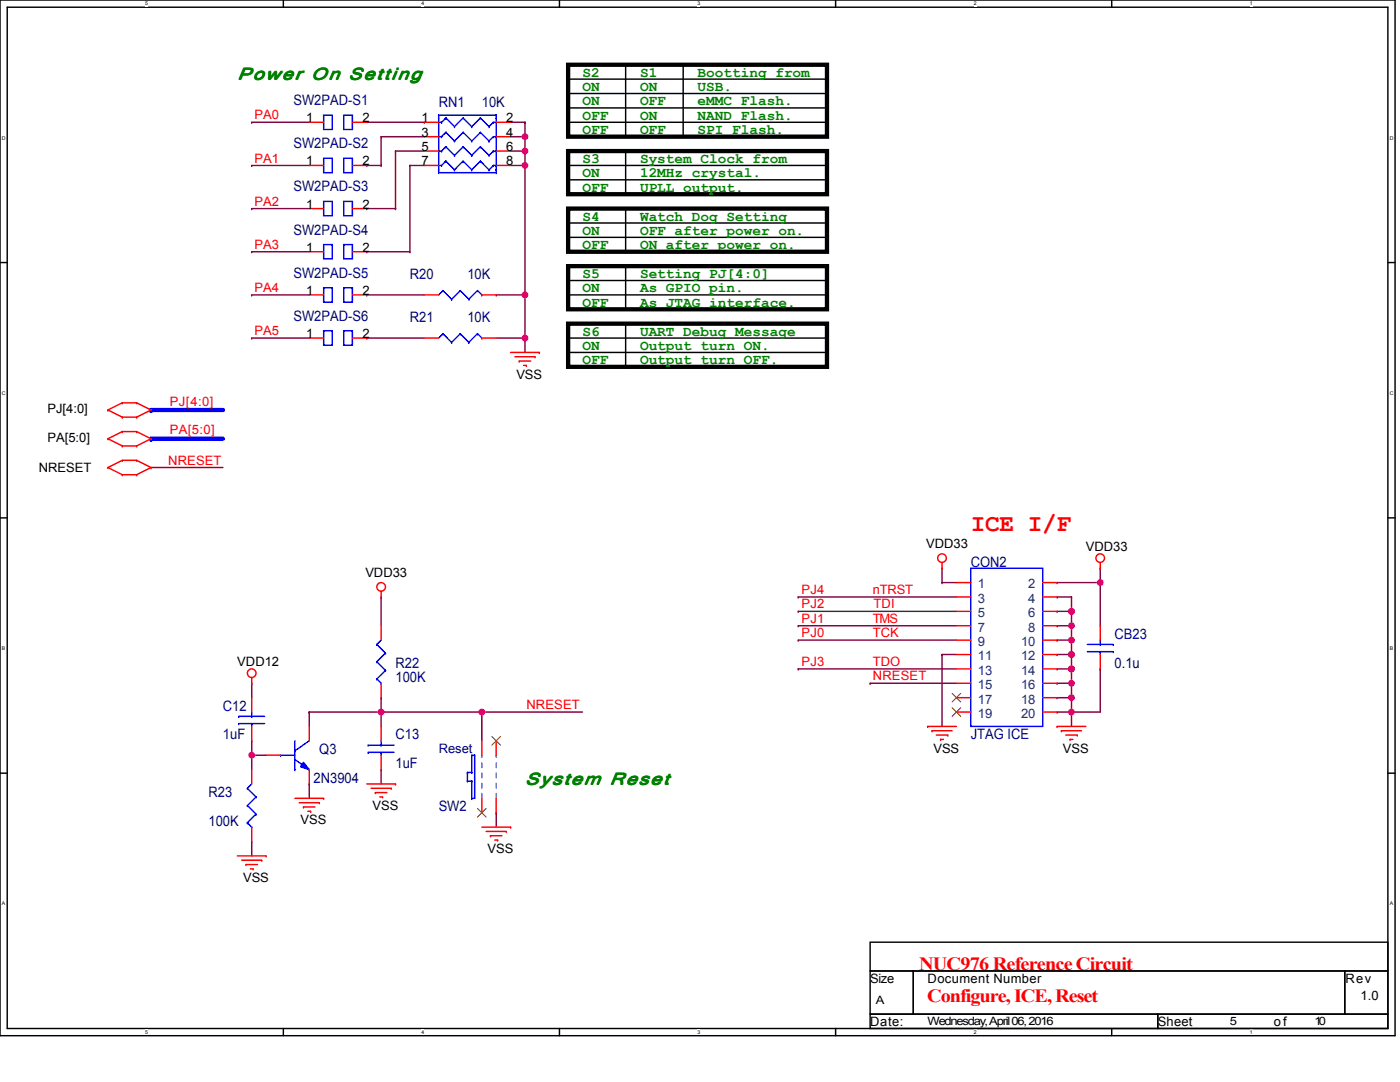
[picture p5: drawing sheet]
<svg xmlns="http://www.w3.org/2000/svg" width="279mm" height="216mm" viewBox="0 0 279 216" stroke-linecap="round" stroke-linejoin="round" font-family="sans-serif">
<path d="M0 0h278.4v206.7h-278.4zM1.4 1.4h275.6v203.8h-275.6z" fill="none" stroke="#000" stroke-width=".29"/>
<g fill="#fff">
<path d="M29 .2h.6v1.1h-.6z"/>
<path d="M29 205.4h.6v1.1h-.6z"/>
</g>
<path d="M56.5 0v1.4M56.5 205.2v1.5" fill="none" stroke="#000" stroke-width=".29"/>
<g fill="#fff">
<path d="M84.1 .2h.6v1.1h-.6z"/>
<path d="M84.1 205.4h.6v1.1h-.6z"/>
</g>
<path d="M111.7 0v1.4M111.7 205.2v1.5" fill="none" stroke="#000" stroke-width=".29"/>
<g fill="#fff">
<path d="M139.2 .2h.6v1.1h-.6z"/>
<path d="M139.2 205.4h.6v1.1h-.6z"/>
</g>
<path d="M166.8 0v1.4M166.8 205.2v1.5" fill="none" stroke="#000" stroke-width=".29"/>
<g fill="#fff">
<path d="M194.3 .2h.6v1.1h-.6z"/>
<path d="M194.3 205.4h.6v1.1h-.6z"/>
</g>
<path d="M221.9 0v1.4M221.9 205.2v1.5" fill="none" stroke="#000" stroke-width=".29"/>
<g fill="#fff">
<path d="M249.4 .2h.6v1.1h-.6z"/>
<path d="M249.4 205.4h.6v1.1h-.6z"/>
<path d="M.4 26.9h.7v1.2h-.7z"/>
<path d="M277.3 26.9h.8v1.2h-.8z"/>
<path d="M.4 77.9h.7v1.1h-.7z"/>
<path d="M277.3 77.9h.8v1.1h-.8z"/>
</g>
<path d="M0 52.4h1.4M277 52.4h1.4" fill="none" stroke="#000" stroke-width=".29"/>
<g fill="#fff">
<path d="M.4 128.8h.7v1.2h-.7z"/>
<path d="M277.3 128.8h.7v1.2h-.7z"/>
</g>
<path d="M0 103.3h1.4M277 103.3h1.4" fill="none" stroke="#000" stroke-width=".29"/>
<g fill="#fff">
<path d="M.4 179.7h.7v1.2h-.7z"/>
<path d="M277.3 179.7h.7v1.2h-.7z"/>
</g>
<path d="M0 154.3h1.4M277 154.3h1.4" fill="none" stroke="#000" stroke-width=".29"/>
<g fill="none" stroke="#800040" stroke-width=".29">
<path d="M50.2 24.4h.1M50.2 33h.1M50.2 33h11.5M50.2 24.4h11.5M73.2 33h.1M73.2 33h2.9M73.2 24.4h11.5M76.1 27.3h.1M76.1 33h.1M76.1 27.3h8.6M76.1 27.3v5.7M78.9 30.1h.1"/>
<path d="M78.9 30.1h5.8M78.9 30.1v11.5M81.8 33h.1M81.8 33h2.9M81.8 33v17.2M84.7 24.4h.1M101.9 33h2.9M101.9 30.1h2.9M101.9 27.3h2.9M101.9 24.4h2.9M104.8 33h.1M104.8 30.1h.1"/>
<path d="M104.8 27.3h.1M104.8 24.4h.1M104.8 24.4v45.9M50.2 41.6h.1M50.2 50.2h.1M50.2 58.8h.1M50.2 58.8h11.5M50.2 41.6h11.5M50.2 50.2h11.5M73.2 50.2h.1M73.2 41.6h.1M73.2 58.8h.1"/>
<path d="M73.2 58.8h11.5M73.2 41.6h5.7M73.2 50.2h8.6M78.9 41.6h.1M81.8 50.2h.1M99 58.8h.1M99 58.8h5.8M104.8 58.8h.1M50.2 67.5h.1M50.2 67.5h11.5M73.2 67.5h.1M73.2 67.5h11.5"/>
<path d="M99 67.5h5.8M104.8 67.5h.1M159.3 119.1h.1M159.3 119.1h31.6M188 113.4h.1M188 116.2h.1M188 113.4v2.8M188 116.2h2.9M211 119.1h.1M211 116.2h.1M211 119.1h2.8M211 116.2h8.6"/>
<path d="M213.8 119.1h.1M213.8 119.1v25.9M219.6 116.2h.1M219.6 113.4h.1M219.6 113.4v11.5M159.3 124.9h.1M159.3 127.7h.1M159.3 122h.1M159.3 133.5h.1M159.3 124.9h31.6M159.3 127.7h31.6M159.3 122h31.6"/>
<path d="M159.3 133.5h31.6M173.7 136.3h.1M173.7 136.3h17.2M188 130.6h.1M188 130.6v14.4M188 130.6h2.9M211 122h.1M211 124.9h.1M211 130.6h.1M211 136.3h.1M211 133.5h.1M211 139.2h.1"/>
<path d="M211 127.7h.1M211 124.9h2.8M211 127.7h2.8M211 122h2.8M211 136.3h2.8M211 133.5h2.8M211 130.6h2.8M211 139.2h2.8M213.8 127.7h.1M213.8 130.6h.1M213.8 139.2h.1M213.8 124.9h.1"/>
<path d="M213.8 133.5h.1M213.8 136.3h.1M213.8 122h.1M219.6 133.5h.1M219.6 133.5v8.6h-8.6M211 142.1h.1M213.8 142.1h.1"/>
</g>
<path d="M30.1 81.8h14.4" fill="none" stroke="#00f" stroke-width=".86"/>
<circle cx="30.1" cy="81.8" r=".43" fill="#00f"/>
<path d="M30.1 93.3h.1M30.1 93.3h14.4" fill="none" stroke="#800040" stroke-width=".29"/>
<path d="M30.1 87.5h14.4" fill="none" stroke="#00f" stroke-width=".86"/>
<circle cx="30.1" cy="87.5" r=".43" fill="#00f"/>
<g fill="none" stroke="#800040" stroke-width=".29">
<path d="M76.1 119.1h.1M76.1 119.1v5.8M50.2 136.3h.1M50.2 136.3v2.9M76.1 139.2h.1M76.1 139.2v5.8M50.2 147.8h.1M50.2 150.7h.1M50.2 147.8v5.8M50.2 150.7h2.9M61.7 156.4h.1M61.7 142.1h.1"/>
<path d="M61.7 142.1v2.9M61.7 156.4v2.9M61.7 142.1h54.5M76.1 153.6h.1M76.1 142.1h.1M76.1 153.6v2.8M96.2 142.1h.1M96.2 142.1v5.7M50.2 167.9h.1M50.2 167.9v2.9M99 162.2h.1M99 162.2v2.8"/>
</g>
<g fill="none" stroke="#f00" stroke-width=".29">
<path d="M61.7 33h2.9M70.3 33h2.9M84.7 24.4h2.8M84.7 27.3h2.8M84.7 30.1h2.8M84.7 33h2.8M99 24.4h2.9M99 27.3h2.9M99 30.1h2.9M99 33h2.9M61.7 41.6h2.9M70.3 41.6h2.9"/>
<path d="M61.7 67.5h2.9M70.3 67.5h2.9M84.7 67.5h2.8M96.2 67.5h2.8M101.9 70.3h5.7M102.8 71.2h4M103.6 72h.1M103.6 72h2.3M104.5 72.9h.6M105.1 72.9h.1M106.8 71.2h.1M107.6 70.3h.1"/>
<path d="M21.5 81.8h.1M21.5 93.3h.1M21.5 87.5h.1M21.5 81.8l2.9 1.4M21.5 93.3l2.9 1.4M21.5 87.5l2.9 1.5M24.4 80.4h.1M24.4 83.2h.1M24.4 91.9h.1M24.4 94.7h.1M24.4 86.1h.1M24.4 89h.1"/>
<path d="M24.4 80.4l-2.9 1.4M24.4 80.4h2.9M24.4 83.2h2.9M24.4 91.9l-2.9 1.4M24.4 91.9h2.9M24.4 94.7h2.9M24.4 86.1l-2.9 1.4M24.4 86.1h2.9M24.4 89h2.9M27.3 80.4h.1M27.3 83.2h.1M27.3 91.9h.1"/>
<path d="M27.3 94.7h.1M27.3 86.1h.1M27.3 89h.1M27.3 80.4l2.8 1.4M27.3 91.9l2.8 1.4M27.3 86.1l2.8 1.4M30.1 81.8h.1M30.1 93.3h.1M30.1 87.5h.1M30.1 81.8l-2.8 1.4M30.1 93.3l-2.8 1.4M30.1 87.5l-2.8 1.5"/>
<path d="M76.1 119.1h.1M76.1 118v1.1M188 113.4h.1M188 112.2v1.2M219.6 113.4h.1M219.6 112.2v1.2M50.2 136.3h.1M50.2 135.2v1.1M50.2 139.2v2.9M219.6 124.9v2.8M219.6 130.6v2.9M50.2 145v2.8"/>
<path d="M50.2 153.6v2.8M58.8 159.3h5.8M64.6 159.3h.1M73.2 156.4h5.7M74.1 157.3h4M74.9 158.2h.1M74.9 158.2h2.3M75.8 159h.6M76.1 145v2.8M76.1 150.7v2.9M76.4 159h.1M78.1 157.3h.1"/>
<path d="M78.9 156.4h.1M96.2 147.8v2.9M96.2 159.3v2.9M99 147.8v2.9M99 159.3v2.9M185.1 145h.1M185.1 145h5.8M186 145.8h.1M186 145.8h4M186.9 146.7h2.3M187.7 147.5h.1M187.7 147.5h.6"/>
<path d="M189.2 146.7h.1M211 145h.1M211 145h5.7M211.8 145.8h.1M211.8 145.8h4M212.7 146.7h2.3M213.6 147.5h.1M213.6 147.5h.5M215 146.7h.1M47.4 170.8h5.7M48.2 171.6h4M49.1 172.5h.1"/>
<path d="M49.1 172.5h2.3M49.9 173.4h.6M50.2 165v2.9M50.5 173.4h.1M52.2 171.6h.1M53.1 170.8h.1M59.7 160.2h4M60.6 161h.1M60.6 161h2.3M61.4 161.9h.6M62 161.9h.1M63.7 160.2h.1"/>
<path d="M96.2 165h5.7M97 165.9h4M97.9 166.8h.1M97.9 166.8h2.3M98.7 167.6h.6M99.3 167.6h.1M101 165.9h.1M101.9 165h.1"/>
<circle cx="76.1" cy="117.1" r=".86"/>
<circle cx="188" cy="111.4" r=".86"/>
<circle cx="219.6" cy="111.4" r=".86"/>
<circle cx="50.2" cy="134.3" r=".86"/>
</g>
<g fill="none" stroke="#000" stroke-width=".29">
<path d="M113.4 15.8h51.6M113.4 18.7h51.6M124.9 12.9v14.4M136.3 12.9v14.4M165 15.8h.1M165 18.7h.1M113.4 21.5h51.6M113.4 24.4h51.6M113.4 33h51.6M113.4 35.9h51.6M124.9 27.3h.1M124.9 38.8h.1"/>
<path d="M124.9 30.1v8.7M136.3 27.3h.1M165 21.5h.1M165 24.4h.1M165 33h.1M165 35.9h.1M113.4 44.5h51.6M113.4 47.4h51.6M113.4 56h51.6M113.4 58.8h51.6M124.9 50.2h.1M124.9 41.6v8.6"/>
<path d="M124.9 53.1v8.6M165 44.5h.1M165 47.4h.1M165 56h.1M165 58.8h.1M113.4 67.5h51.6M113.4 70.3h51.6M124.9 61.7h.1M124.9 73.2h.1M124.9 64.6v8.6M165 67.5h.1M165 70.3h.1"/>
<path d="M173.7 188h103.3v5.7h-103.3zM173.7 193.7h8.6v8.7h-8.6zM182.3 193.7h86.1v8.7h-86.1zM268.4 193.7h8.6v8.7h-8.6zM173.7 202.4h57.4v2.8h-57.4zM231.1 202.4h45.9v2.8h-45.9z"/>
</g>
<path d="M113.4 12.9h51.6v14.4h-51.6zM113.4 30.1h51.6v8.7h-51.6zM113.4 53.1h51.6v8.6h-51.6zM113.4 41.6h51.6v8.6h-51.6zM113.4 64.6h51.6v8.6h-51.6z" fill="none" stroke="#000" stroke-width=".86"/>
<g fill="none" stroke="#00f" stroke-width=".29">
<path d="M64.6 31.6h1.7v2.8h-1.7zM68.6 31.6h1.7v2.8h-1.7zM87.5 33.9h.1M87.5 34.4h.1M87.5 23h.1M87.5 23.5h.1M87.5 24.4h.6M87.5 27.3h.6M87.5 30.1h.6M87.5 33h.6M87.5 23v11.4M87.5 34.4h11.5"/>
<path d="M87.5 23h11.5M88.1 24.4h.1M88.1 27.3h.1M88.1 30.1h.1M88.1 33h.1M89 23.5h.1M89 26.4h.1M89 29.3h.1M89 32.2h.1M89 23.5l-.3 .3M89 26.4l-.3 .3M89 29.3l-.3 .3"/>
<path d="M89 32.2l-.3 .2M89 23.5l-.9 .9M89 23.5l1.7 1.8M89 26.4l-.9 .9M89 26.4l1.7 1.7M89 29.3l-.9 .8M89 29.3l1.7 1.7M89 32.2l-.9 .8M89 32.2l1.7 1.7M90.7 25.3h.1M90.7 28.1h.1M90.7 31h.1"/>
<path d="M90.7 33.9h.1M92.4 23.5h.1M92.4 26.4h.1M92.4 29.3h.1M92.4 32.2h.1M92.4 23.5l-1.7 1.8M92.4 23.5l1.8 1.8M92.4 26.4l-1.7 1.7M92.4 26.4l1.8 1.7M92.4 29.3l-1.7 1.7M92.4 29.3l1.8 1.7M92.4 32.2l-1.7 1.7"/>
<path d="M92.4 32.2l1.8 1.7M94.2 25.3h.1M94.2 28.1h.1M94.2 31h.1M94.2 33.9h.1M95.9 23.5h.1M95.9 26.4h.1M95.9 29.3h.1M95.9 32.2h.1M95.9 23.5l-1.7 1.8M95.9 23.5l1.7 1.8M95.9 26.4l-1.7 1.7"/>
<path d="M95.9 26.4l1.7 1.7M95.9 29.3l-1.7 1.7M95.9 29.3l1.7 1.7M95.9 32.2l-1.7 1.7M95.9 32.2l1.7 1.7M97.6 25.3h.1M97.6 28.1h.1M97.6 31h.1M97.6 33.9h.1M98.5 24.4h.1M98.5 27.3h.1M98.5 30.1h.1"/>
<path d="M98.5 33h.1M98.5 24.4h.5M98.5 24.4l-.9 .9M98.5 27.3h.5M98.5 27.3l-.9 .8M98.5 30.1h.5M98.5 30.1l-.9 .9M98.5 33h.5M98.5 33l-.9 .9M99 24.4h.1M99 27.3h.1M99 30.1h.1"/>
<path d="M99 33h.1M99 23.5h.1M99 34.4h.1M99 33.9h.1M99 23h.1M99 23v11.4M64.6 40.2h1.7v2.9h-1.7zM68.6 40.2h1.7v2.9h-1.7zM64.6 66h1.7v2.9h-1.7zM68.6 66h1.7v2.9h-1.7zM88.4 66.6h.1M88.4 66.6l-.9 .9"/>
<path d="M88.4 66.6l1.7 1.7M90.1 68.3h.1M91.9 66.6h.1M91.9 66.6l-1.8 1.7M91.9 66.6l1.7 1.7M93.6 68.3h.1M95.3 66.6h.1M95.3 66.6l-1.7 1.7M95.3 66.6l.9 .9M96.2 67.5h.1M217 128.6h5.2M217 130h5.2"/>
<path d="M219.6 130h.1M219.6 128.6h.1M219.6 127.7v.9M219.6 130v.6M222.2 128.6h.1M222.2 130h.1M47.7 142.9h.1M47.7 144.4h.1M47.7 142.9h5.1M47.7 144.4h5.1M49.4 157.3h.1M49.4 157.3l1.7 1.7"/>
<path d="M50.2 144.4h.1M50.2 142.9h.1M50.2 156.4l-.8 .9M50.2 142.1v.8M50.2 144.4v.6M51.1 159h.1M51.1 159l-1.7 1.7M56 150.7h.1M56 150.7h2.8M58.8 149.8h.1M58.8 153.6h.1M58.8 151.6l2.9 2"/>
<path d="M58.8 147.8v5.8M61.7 153.6h.1M61.7 147.8l-2.9 2M73.5 148.7h.1M73.5 150.1h.1M73.5 148.7h5.2M73.5 150.1h5.2M76.1 150.1h.1M76.1 148.7h.1M76.1 147.8v.9M76.1 150.1v.6M93.3 154.1h.1"/>
<path d="M93.3 155.9h.1M93.3 154.1h.9M93.3 154.1v1.8M93.3 155.9h.9M94.2 150.7h.1M94.2 154.1h.1M94.2 155.9h.1M94.2 159.3h.1M94.2 150.7h.5M94.2 150.7v3.4M94.2 155.9v3.4M94.7 150.7h.1"/>
<path d="M94.7 150.7v8.6h-.5M49.4 160.7h.1M49.4 164.2h.1M49.4 160.7l1.7 1.8M49.4 164.2l.8 .8M50.2 165h.1M51.1 162.5h.1M51.1 162.5l-1.7 1.7"/>
</g>
<path d="M96.2 159.3v-8.6M96.2 150.7h.1M99 159.3v-8.6M99 150.7h.1" fill="none" stroke="#fff" stroke-width=".2" stroke-dasharray="1 1 1 1 1 1 1 1"/>
<path d="M96.2 159.3v-8.6M96.2 150.7h.1M99 159.3v-8.6M99 150.7h.1" fill="none" stroke="#00f" stroke-width=".2" stroke-dasharray="1 1 1 1 1 1 1 1"/>
<path d="M98.2 147l1.7 1.7M99.9 147l-1.7 1.7M95.3 161.3l1.7 1.7M97 161.3l-1.7 1.7" fill="none" stroke="#804000" stroke-width=".2"/>
<path d="M60.6 152.1l1.1 1.5-1.7-.6z" fill="#00f"/>
<g fill="none" stroke="#00f" stroke-width=".29">
<path d="M64.6 23h1.7v2.8h-1.7zM68.6 23h1.7v2.8h-1.7zM64.6 48.8h1.7v2.9h-1.7zM64.6 57.4h1.7v2.9h-1.7zM68.6 48.8h1.7v2.9h-1.7zM68.6 57.4h1.7v2.9h-1.7zM88.4 58h.1M88.4 58l-.9 .8M88.4 58l1.7 1.7M90.1 59.7h.1M91.9 58h.1M91.9 58l-1.8 1.7"/>
<path d="M91.9 58l1.7 1.7M93.6 59.7h.1M95.3 58h.1M95.3 58l-1.7 1.7M95.3 58l.9 .8M96.2 58.8h.1M193.7 113.4h14.4v31.6h-14.4zM75.2 128.6h.1M75.2 132h.1M75.2 135.5h.1M75.2 128.6l1.7 1.7M75.2 132l1.7 1.8"/>
<path d="M75.2 135.5l.9 .8M76.1 136.3h.1M76.1 127.7l-.9 .9M76.9 130.3h.1M76.9 133.8h.1M76.9 130.3l-1.7 1.7M76.9 133.8l-1.7 1.7M60.6 152.1l1.1 1.5-1.7-.6z"/>
</g>
<g fill="none" stroke="#f00" stroke-width=".29">
<path d="M61.7 24.4h2.9M70.3 24.4h2.9M61.7 50.2h2.9M61.7 58.8h2.9M70.3 50.2h2.9M70.3 58.8h2.9M84.7 58.8h2.8M96.2 58.8h2.8M190.9 119.1h2.8M190.9 116.2h2.8M208.1 119.1h2.9M208.1 116.2h2.9"/>
<path d="M76.1 124.9v2.8M76.1 136.3v2.9M190.9 127.7h2.8M190.9 124.9h2.8M190.9 122h2.8M190.9 130.6h2.8M190.9 133.5h2.8M190.9 136.3h2.8M190.9 139.2h2.8M208.1 127.7h2.9M208.1 124.9h2.9M208.1 122h2.9"/>
<path d="M208.1 130.6h2.9M208.1 133.5h2.9M208.1 136.3h2.9M208.1 139.2h2.9M53.1 150.7h2.9M61.7 145v2.8M61.7 153.6v2.8M190.9 142.1h2.8M208.1 142.1h2.9"/>
</g>
<path d="M190 138.3l1.7 1.8M191.7 138.3l-1.7 1.8M190 141.2l1.7 1.8M191.7 141.2l-1.7 1.8" fill="none" stroke="#804000" stroke-width=".2"/>
<circle cx="104.8" cy="58.8" r=".57" fill="#f0f"/>
<circle cx="104.8" cy="58.8" r=".57" fill="none" stroke="#f0f" stroke-width=".29"/>
<circle cx="104.8" cy="33" r=".57" fill="#f0f"/>
<circle cx="104.8" cy="33" r=".57" fill="none" stroke="#f0f" stroke-width=".29"/>
<circle cx="104.8" cy="30.1" r=".57" fill="#f0f"/>
<circle cx="104.8" cy="30.1" r=".57" fill="none" stroke="#f0f" stroke-width=".29"/>
<circle cx="104.8" cy="27.3" r=".57" fill="#f0f"/>
<circle cx="104.8" cy="27.3" r=".57" fill="none" stroke="#f0f" stroke-width=".29"/>
<circle cx="104.8" cy="67.5" r=".57" fill="#f0f"/>
<circle cx="104.8" cy="67.5" r=".57" fill="none" stroke="#f0f" stroke-width=".29"/>
<circle cx="219.6" cy="116.2" r=".57" fill="#f0f"/>
<circle cx="219.6" cy="116.2" r=".57" fill="none" stroke="#f0f" stroke-width=".29"/>
<circle cx="213.8" cy="122" r=".57" fill="#f0f"/>
<circle cx="213.8" cy="122" r=".57" fill="none" stroke="#f0f" stroke-width=".29"/>
<circle cx="213.8" cy="130.6" r=".57" fill="#f0f"/>
<circle cx="213.8" cy="130.6" r=".57" fill="none" stroke="#f0f" stroke-width=".29"/>
<circle cx="213.8" cy="133.5" r=".57" fill="#f0f"/>
<circle cx="213.8" cy="133.5" r=".57" fill="none" stroke="#f0f" stroke-width=".29"/>
<circle cx="213.8" cy="130.6" r=".57" fill="#f0f"/>
<circle cx="213.8" cy="130.6" r=".57" fill="none" stroke="#f0f" stroke-width=".29"/>
<circle cx="213.8" cy="142.1" r=".57" fill="#f0f"/>
<circle cx="213.8" cy="142.1" r=".57" fill="none" stroke="#f0f" stroke-width=".29"/>
<circle cx="213.8" cy="139.2" r=".57" fill="#f0f"/>
<circle cx="213.8" cy="139.2" r=".57" fill="none" stroke="#f0f" stroke-width=".29"/>
<circle cx="213.8" cy="127.7" r=".57" fill="#f0f"/>
<circle cx="213.8" cy="127.7" r=".57" fill="none" stroke="#f0f" stroke-width=".29"/>
<circle cx="213.8" cy="124.9" r=".57" fill="#f0f"/>
<circle cx="213.8" cy="124.9" r=".57" fill="none" stroke="#f0f" stroke-width=".29"/>
<circle cx="213.8" cy="133.5" r=".57" fill="#f0f"/>
<circle cx="213.8" cy="133.5" r=".57" fill="none" stroke="#f0f" stroke-width=".29"/>
<circle cx="213.8" cy="136.3" r=".57" fill="#f0f"/>
<circle cx="213.8" cy="136.3" r=".57" fill="none" stroke="#f0f" stroke-width=".29"/>
<circle cx="213.8" cy="122" r=".57" fill="#f0f"/>
<circle cx="213.8" cy="122" r=".57" fill="none" stroke="#f0f" stroke-width=".29"/>
<circle cx="50.2" cy="150.7" r=".57" fill="#f0f"/>
<circle cx="50.2" cy="150.7" r=".57" fill="none" stroke="#f0f" stroke-width=".29"/>
<circle cx="76.1" cy="142.1" r=".57" fill="#f0f"/>
<circle cx="76.1" cy="142.1" r=".57" fill="none" stroke="#f0f" stroke-width=".29"/>
<circle cx="96.2" cy="142.1" r=".57" fill="#f0f"/>
<circle cx="96.2" cy="142.1" r=".57" fill="none" stroke="#f0f" stroke-width=".29"/>
<text font-size="4.9" fill="#f00" x="193.7" y="106">ICE I/F</text>
<g font-size="3.7" fill="#f00">
<text x="183.4" y="193.6">NUC976 Reference Circuit</text>
<text x="185" y="199.9">Configure, ICE, Reset</text>
</g>
<g font-size="3.4" fill="#008000">
<text x="47.4" y="15.8">Power On Setting</text>
<text x="104.8" y="156.5">System Reset</text>
</g>
<g font-size="2.9" fill="#008000">
<text x="116.2" y="15.3">S2</text>
<text x="127.7" y="15.3">S1</text>
<text x="139.2" y="15.3">Bootting from</text>
<text x="116.2" y="18.2">ON</text>
<text x="116.2" y="21.1">ON</text>
<text x="116.2" y="23.9">OFF</text>
<text x="127.7" y="21.1">OFF</text>
<text x="127.7" y="18.2">ON</text>
<text x="127.7" y="23.9">ON</text>
<text x="139.2" y="23.9">NAND Flash.</text>
<text x="139.2" y="18.2">USB.</text>
<text x="139.2" y="21.1">eMMC Flash.</text>
<text x="116.2" y="26.8">OFF</text>
<text x="127.7" y="26.8">OFF</text>
<text x="139.2" y="26.8">SPI Flash.</text>
<text x="116.2" y="32.5">S3</text>
<text x="116.2" y="35.4">ON</text>
<text x="127.7" y="35.4">12MHz crystal.</text>
<text x="127.7" y="32.5">System Clock from</text>
<text x="116.2" y="38.3">OFF</text>
<text x="127.7" y="38.3">UPLL output.</text>
<text x="116.2" y="44">S4</text>
<text x="116.2" y="46.9">ON</text>
<text x="127.7" y="44">Watch Dog Setting</text>
<text x="127.7" y="46.9">OFF after power on.</text>
<text x="116.2" y="49.8">OFF</text>
<text x="127.7" y="49.8">ON after power on.</text>
<text x="116.2" y="55.5">S5</text>
<text x="116.2" y="58.4">ON</text>
<text x="127.7" y="58.4">As GPIO pin.</text>
<text x="127.7" y="55.5">Setting PJ[4:0]</text>
<text x="116.2" y="61.2">OFF</text>
<text x="127.7" y="61.2">As JTAG interface.</text>
<text x="116.2" y="67">S6</text>
<text x="116.2" y="69.8">ON</text>
<text x="127.7" y="67">UART Debug Message</text>
<text x="127.7" y="69.8">Output turn ON.</text>
<text x="116.2" y="72.7">OFF</text>
<text x="127.7" y="72.7">Output turn OFF.</text>
</g>
<g font-size="2.9" fill="#000080">
<text x="58.6" y="21">SW2PAD-S1</text>
<text x="87.5" y="21.3">RN1</text>
<text x="96.2" y="21.3">10K</text>
<text x="58.6" y="29.6">SW2PAD-S2</text>
<text x="58.6" y="38.2">SW2PAD-S3</text>
<text x="58.6" y="46.8">SW2PAD-S4</text>
<text x="58.6" y="55.4">SW2PAD-S5</text>
<text x="81.8" y="55.7">R20</text>
<text x="93.3" y="55.7">10K</text>
<text x="58.6" y="64">SW2PAD-S6</text>
<text x="81.8" y="64.3">R21</text>
<text x="93.3" y="64.3">10K</text>
<text x="193.7" y="113.1">CON2</text>
<text x="222.4" y="127.5">CB23</text>
<text x="78.9" y="133.2">R22</text>
<text x="78.9" y="136.1">100K</text>
<text x="222.4" y="133.2">0.1u</text>
<text x="44.5" y="141.8">C12</text>
<text x="44.5" y="147.5">1uF</text>
<text x="78.9" y="147.5">C13</text>
<text x="193.7" y="147.5">JTAG ICE</text>
<text x="63.7" y="150.4">Q3</text>
<text x="78.9" y="153.3">1uF</text>
<text x="41.6" y="159">R23</text>
<text x="62.6" y="156.2">2N3904</text>
<text x="87.5" y="161.9">SW2</text>
<text x="41.6" y="164.8">100K</text>
</g>
<g font-size="2.6" fill="#f00">
<text x="50.8" y="23.8">PA0</text>
<text x="50.8" y="32.4">PA1</text>
<text x="50.8" y="41.1">PA2</text>
<text x="50.8" y="49.7">PA3</text>
<text x="50.8" y="58.3">PA4</text>
<text x="50.8" y="66.9">PA5</text>
<text x="33.9" y="80.9">PJ[4:0]</text>
<text x="33.9" y="86.7">PA[5:0]</text>
<text x="33.6" y="92.7">NRESET</text>
<text x="159.9" y="118.5">PJ4</text>
<text x="174.2" y="118.5">nTRST</text>
<text x="159.9" y="124.3">PJ1</text>
<text x="159.9" y="121.4">PJ2</text>
<text x="174.2" y="124.3">TMS</text>
<text x="174.3" y="121.4">TDI</text>
<text x="159.9" y="127.2">PJ0</text>
<text x="174.2" y="127.2">TCK</text>
<text x="159.9" y="132.9">PJ3</text>
<text x="174.2" y="135.8">NRESET</text>
<text x="174.2" y="132.9">TDO</text>
<text x="105.1" y="141.5">NRESET</text>
</g>
<g font-size="2.6">
<text x="61.1" y="24.4">1</text>
<text x="72.3" y="24.4">2</text>
<text x="84.1" y="24.4">1</text>
<text x="84.1" y="27.3">3</text>
<text x="101" y="24.4">2</text>
<text x="101" y="27.3">4</text>
<text x="61.1" y="33">1</text>
<text x="72.3" y="33">2</text>
<text x="84.1" y="30.1">5</text>
<text x="84.1" y="33">7</text>
<text x="101" y="30.1">6</text>
<text x="101" y="33">8</text>
<text x="61.1" y="41.6">1</text>
<text x="72.3" y="41.6">2</text>
<text x="61.1" y="50.2">1</text>
<text x="72.3" y="50.2">2</text>
<text x="61.1" y="58.8">1</text>
<text x="72.3" y="58.8">2</text>
<text x="61.1" y="67.4">1</text>
<text x="72.3" y="67.4">2</text>
<text x="103" y="75.5">VSS</text>
<text x="9.5" y="82.4">PJ[4:0]</text>
<text x="9.5" y="88.2">PA[5:0]</text>
<text x="7.8" y="94.2">NRESET</text>
<text x="184.8" y="109.4">VDD33</text>
<text x="216.7" y="110">VDD33</text>
<text x="72.9" y="115.1">VDD33</text>
<text x="47.4" y="132.9">VDD12</text>
<text x="186.3" y="150.2">VSS</text>
<text x="212.1" y="150.2">VSS</text>
<text x="74.3" y="161.6">VSS</text>
<text x="60" y="164.5">VSS</text>
<text x="97.3" y="170.2">VSS</text>
<text x="48.5" y="176">VSS</text>
<text x="173.7" y="196.1">Size</text>
<text x="185.1" y="196.1">Document Number</text>
<text x="268.5" y="196.1">Rev</text>
<text x="271.5" y="199.5">1.0</text>
<text x="173.7" y="204.7">Date:</text>
<text x="231.1" y="204.7">Sheet</text>
<text x="254.2" y="204.7">of</text>
</g>
<g font-size="2.6" fill="#004080">
<text x="195.2" y="117.4">1</text>
<text x="205.2" y="117.4">2</text>
<text x="195.2" y="120.3">3</text>
<text x="195.2" y="123.2">5</text>
<text x="205.2" y="120.3">4</text>
<text x="205.2" y="123.2">6</text>
<text x="195.2" y="128.9">9</text>
<text x="195.2" y="126">7</text>
<text x="195.2" y="131.8">11</text>
<text x="203.8" y="128.9">10</text>
<text x="203.8" y="131.8">12</text>
<text x="205.2" y="126">8</text>
<text x="195.2" y="134.6">13</text>
<text x="195.2" y="137.5">15</text>
<text x="203.8" y="134.6">14</text>
<text x="203.8" y="137.5">16</text>
<text x="195.2" y="140.4">17</text>
<text x="195.2" y="143.2">19</text>
<text x="203.8" y="140.4">18</text>
<text x="203.8" y="143.2">20</text>
</g>
<text font-size="2.6" fill="#000080" x="87.5" y="150.2">Reset</text>
<g font-size="2.3">
<text x="174.8" y="200.4">A</text>
<text x="185.1" y="204.4">Wednesday, April 06, 2016</text>
<text x="245.4" y="204.4">5</text>
<text x="262.3" y="204.4">10</text>
</g>
<g font-size="1">
<text x="29" y="1.1">5</text>
<text x="84.1" y="1.1">4</text>
<text x="139.2" y="1.1">3</text>
<text x="194.3" y="1.1">2</text>
<text x="249.4" y="1.1">1</text>
<text x=".4" y="27.8">D</text>
<text x="277.3" y="27.8">D</text>
<text x=".4" y="78.8">C</text>
<text x="277.3" y="78.8">C</text>
<text x=".4" y="129.7">B</text>
<text x="277.3" y="129.7">B</text>
<text x=".4" y="180.7">A</text>
<text x="277.3" y="180.7">A</text>
<text x="29" y="206.3">5</text>
<text x="84.1" y="206.3">4</text>
<text x="139.2" y="206.3">3</text>
<text x="194.3" y="206.3">2</text>
<text x="249.4" y="206.3">1</text>
</g>
</svg>
